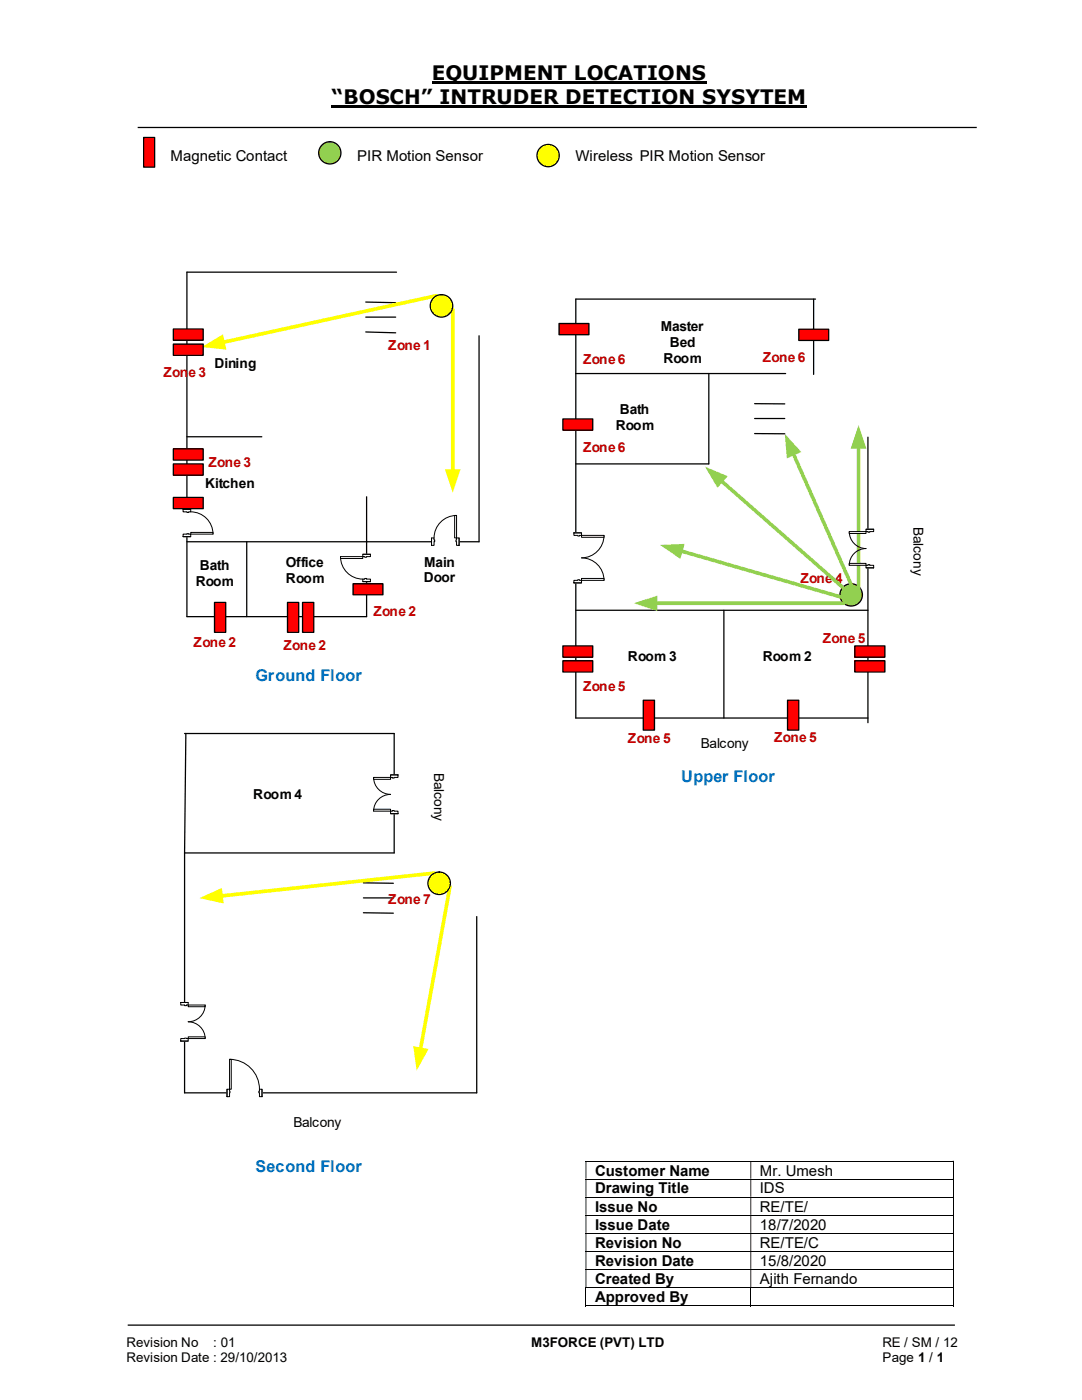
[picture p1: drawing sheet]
<svg xmlns="http://www.w3.org/2000/svg" width="216mm" height="279mm" viewBox="0 0 216 279" stroke-linecap="round" stroke-linejoin="round" font-family="sans-serif">
<path d="M86.1 16.5h54.9M66.2 21.3h94.8" fill="none" stroke="#000" stroke-width=".42"/>
<path d="M27.5 25.4h167.4M25.5 264.5h165" fill="none" stroke="#000" stroke-width=".25"/>
<g fill="none" stroke="#000" stroke-width=".2">
<path d="M116.8 231.7h73.3M116.8 235.3h73.3M116.8 238.9h73.3M190.2 231.8v3.4M190.2 235.4v3.4M190.2 239v3.4M116.8 242.5h73.3M116.8 246.1h73.3M116.8 249.7h73.3M116.8 253.3h73.3M116.8 257h73.3M116.9 257v3.6"/>
<path d="M149.8 257v3.6M190.2 242.6v3.4M190.2 246.2v3.5M190.2 249.8v3.4M190.2 253.4v3.5M190.2 257v3.6M116.8 260.6h32.9M149.9 260.6h40.2"/>
</g>
<g fill="#000">
<path d="M190.1 231.6h.2v.2h-.2zM116.8 231.8h.2v3.4h-.2zM149.7 231.8h.2v3.4h-.2z" fill-rule="evenodd"/>
<path d="M190.1 235.2h.2v.2h-.2zM116.8 235.4h.2v3.4h-.2zM149.7 235.4h.2v3.4h-.2z" fill-rule="evenodd"/>
<path d="M190.1 238.8h.2v.2h-.2zM116.8 239h.2v3.4h-.2zM149.7 239h.2v3.4h-.2z" fill-rule="evenodd"/>
<path d="M190.1 242.4h.2v.2h-.2zM116.8 242.6h.2v3.4h-.2zM149.7 242.6h.2v3.4h-.2z" fill-rule="evenodd"/>
<path d="M190.1 246h.2v.2h-.2zM116.8 246.2h.2v3.5h-.2zM149.7 246.2h.2v3.5h-.2z" fill-rule="evenodd"/>
<path d="M190.1 249.7h.2v.1h-.2zM116.8 249.8h.2v3.4h-.2zM149.7 249.8h.2v3.4h-.2z" fill-rule="evenodd"/>
<path d="M190.1 253.2h.2v.2h-.2zM116.8 253.4h.2v3.5h-.2zM149.7 253.4h.2v3.5h-.2z" fill-rule="evenodd"/>
</g>
<path d="M190.1 256.9h.2v.1h-.2zM190.1 260.5h.2v.1h-.2z" fill="#000"/>
<path d="M28.7 27.4h2.2v6h-2.2z" fill="#f00"/>
<path d="M28.7 27.4h2.2v6h-2.2z" fill="none" stroke="#000" stroke-width=".25"/>
<circle cx="65.8" cy="30.5" r="2.23" fill="#92d050"/>
<circle cx="65.8" cy="30.5" r="2.23" fill="none" stroke="#000" stroke-width=".25"/>
<circle cx="109.4" cy="31" r="2.22" fill="#ff0"/>
<g fill="none" stroke="#000" stroke-width=".25">
<path d="M79.1 54.3h-41.8v68.8h35.9v-24M73 60.3l6 .1M73 63.3h6M73 66.3l6 .1M95.6 67v41.1h-58.3M37.3 87.2h14.9M49.2 108.1v15"/>
<circle cx="109.4" cy="31" r="2.22"/>
</g>
<path d="M87.1 59l-42.7 9.3" fill="none" stroke="#ff0" stroke-width=".72"/>
<path d="M40.3 69.3l4.2-2.6 .7 3.1z" fill="#ff0"/>
<path d="M90.3 61.8v32.2" fill="none" stroke="#ff0" stroke-width=".72"/>
<path d="M88.8 93.6h3.1l-1.6 4.7z" fill="#ff0"/>
<path d="M72.3 110.6h1.7v5.5h-1.7z" fill-rule="evenodd" fill="#fff"/>
<path d="M72.3 110.6h1.7v5.5h-1.7z" fill="none" stroke="#fff" stroke-width=".2"/>
<path d="M72.4 110.6v.5h1.5v-.5zM72.4 115.6h1.5v.5h-1.5z" fill-rule="evenodd" fill="#fff"/>
<path d="M72.8 111.1h-.4v-.5h1.5v.5h-.7M72.8 115.6h-.4v.5h1.5v-.5h-.7" fill="none" stroke="#000" stroke-width=".2"/>
<path d="M72.8 111.1v.1h.4v-.1zM72.8 115.4h.4v.2h-.4z" fill-rule="evenodd" fill="#fff"/>
<path d="M67.9 111.1a4.5 4.5 0 0 0 4.5 4.5M72.4 110.6h1.5M72.4 116.1h1.5M72.8 111.1v.1h.4v-.1M72.8 115.6v-.2h.4v.2" fill="none" stroke="#000" stroke-width=".2"/>
<path d="M67.9 111.1h4.5v.4h-4.5z" fill="#fff"/>
<path d="M67.9 111.1h4.5v.4h-4.5z" fill="none" stroke="#000" stroke-width=".2"/>
<path d="M86.1 107.3h5.5v1.6h-5.5z" fill="#fff"/>
<path d="M86.1 107.3h5.5v1.6h-5.5z" fill="none" stroke="#fff" stroke-width=".2"/>
<path d="M91.1 107.4v1.4h.5v-1.4zM86.1 107.4h.5v1.4h-.5z" fill-rule="evenodd" fill="#fff"/>
<path d="M86.6 107.7v-.3h-.5v1.4h.5v-.7M91.1 107.7v-.3h.5v1.4h-.5v-.7" fill="none" stroke="#000" stroke-width=".2"/>
<path d="M91 107.7v.4h.1v-.4zM86.6 107.7h.1v.4h-.1z" fill-rule="evenodd" fill="#fff"/>
<path d="M86.1 107.4v1.4M86.6 107.7h.1v.4h-.1M91.1 107.7h-.1v.4h.1M91.1 102.9a4.5 4.5 0 0 0-4.5 4.5M91.6 107.4v1.4" fill="none" stroke="#000" stroke-width=".2"/>
<path d="M90.7 102.9h.4v4.5h-.4z" fill-rule="evenodd" fill="#fff"/>
<path d="M90.7 102.9h.4v4.5h-.4z" fill="none" stroke="#000" stroke-width=".2"/>
<path d="M36.5 101.6h1.6v5.5h-1.6z" fill-rule="evenodd" fill="#fff"/>
<path d="M36.5 101.6h1.6v5.5h-1.6z" fill="none" stroke="#fff" stroke-width=".2"/>
<path d="M36.5 106.6v.5h1.6v-.5zM36.5 101.6h1.6v.6h-1.6z" fill-rule="evenodd" fill="#fff"/>
<path d="M37.3 106.6h-.8v.5h1.6v-.5h-.4M37.3 102.2h-.8v-.6h1.6v.6h-.4" fill="none" stroke="#000" stroke-width=".2"/>
<path d="M37.3 106.5l.4 .1zM37.3 102.2h.4v.1h-.4z" fill-rule="evenodd" fill="#fff"/>
<path d="M36.5 107.1h1.6M36.5 101.6h1.6M37.3 106.6h.4M37.3 102.2v.1h.4v-.1M38.1 102.2a4.4 4.4 0 0 1 4.4 4.4" fill="none" stroke="#000" stroke-width=".2"/>
<path d="M38.1 106.3h4.4v.3h-4.4z" fill="#fff"/>
<path d="M38.1 106.3h4.4v.3h-4.4z" fill="none" stroke="#000" stroke-width=".2"/>
<path d="M141.4 74.5v18.1h-26.5M156.8 74.5h-41.9v68.8h58.3M150.6 80.6h6M150.6 83.5h6M150.6 86.5l6 .1M173.2 87.2v57M114.9 121.8h58.3M144.4 121.8v21.5" fill="none" stroke="#000" stroke-width=".25"/>
<path d="M34.6 92.6h6v2.2h-6z" fill-rule="evenodd" fill="#f00"/>
<path d="M162.3 59.7v15M34.6 92.6h6v2.2h-6z" fill="none" stroke="#000" stroke-width=".25"/>
<path d="M112.3 83.6h6v2.3h-6z" fill-rule="evenodd" fill="#f00"/>
<path d="M112.3 83.6h6v2.3h-6z" fill="none" stroke="#000" stroke-width=".25"/>
<path d="M170.6 131.9h6v2.2h-6z" fill-rule="evenodd" fill="#f00"/>
<path d="M170.6 131.9h6v2.2h-6z" fill="none" stroke="#000" stroke-width=".25"/>
<path d="M170.6 128.9h6v2.2h-6z" fill-rule="evenodd" fill="#f00"/>
<path d="M170.6 128.9h6v2.2h-6zM36.8 146.4h41.9v23.8M37.1 146.4l-.3 23.8" fill="none" stroke="#000" stroke-width=".25"/>
<path d="M159.4 65.7h6v2.2h-6z" fill-rule="evenodd" fill="#f00"/>
<path d="M159.4 65.7h6v2.2h-6z" fill="none" stroke="#000" stroke-width=".25"/>
<path d="M34.6 99.3h6v2.2h-6z" fill-rule="evenodd" fill="#f00"/>
<path d="M114.9 59.7v14.8M34.6 99.3h6v2.2h-6z" fill="none" stroke="#000" stroke-width=".25"/>
<path d="M111.5 64.6h6v2.2h-6z" fill-rule="evenodd" fill="#f00"/>
<path d="M111.5 64.6h6v2.2h-6z" fill="none" stroke="#000" stroke-width=".25"/>
<path d="M42.8 120.2h2.2v6h-2.2z" fill="#f00"/>
<path d="M42.8 120.2h2.2v6h-2.2z" fill="none" stroke="#000" stroke-width=".25"/>
<path d="M157.1 139.7h2.3v6h-2.3z" fill="#f00"/>
<path d="M157.1 139.7h2.3v6h-2.3z" fill="none" stroke="#000" stroke-width=".25"/>
<path d="M128.4 139.7h2.2v6h-2.2z" fill="#f00"/>
<path d="M128.4 139.7h2.2v6h-2.2z" fill="none" stroke="#000" stroke-width=".25"/>
<circle cx="169.8" cy="118.7" r="2.24" fill="#92d050"/>
<circle cx="169.8" cy="118.7" r="2.24" fill="none" stroke="#000" stroke-width=".25"/>
<path d="M171.3 89.1v28.9" fill="none" stroke="#92d050" stroke-width=".72"/>
<path d="M171.3 84.8l1.6 4.7h-3.1z" fill="#92d050"/>
<path d="M112.3 131.9h6v2.2h-6z" fill-rule="evenodd" fill="#f00"/>
<path d="M112.3 131.9h6v2.2h-6z" fill="none" stroke="#000" stroke-width=".25"/>
<path d="M112.3 128.9h6v2.2h-6z" fill-rule="evenodd" fill="#f00"/>
<path d="M112.3 128.9h6v2.2h-6zM72.5 176.2l6 .1M72.5 179.2h6M78.7 170.2h-41.9v47.9h58.3v-35.2M72.5 182.2h6" fill="none" stroke="#000" stroke-width=".25"/>
<path d="M57.4 120.2h2.2v6h-2.2z" fill="#f00"/>
<path d="M57.4 120.2h2.2v6h-2.2z" fill="none" stroke="#000" stroke-width=".25"/>
<path d="M60.4 120.2h2.2v6h-2.2z" fill="#f00"/>
<path d="M60.4 120.2h2.2v6h-2.2z" fill="none" stroke="#000" stroke-width=".25"/>
<path d="M70.4 116.5h6v2.2h-6z" fill-rule="evenodd" fill="#f00"/>
<path d="M70.4 116.5h6v2.2h-6z" fill="none" stroke="#000" stroke-width=".25"/>
<path d="M34.6 89.6h6v2.2h-6z" fill-rule="evenodd" fill="#f00"/>
<path d="M34.6 89.6h6v2.2h-6z" fill="none" stroke="#000" stroke-width=".25"/>
<path d="M114.5 106.3h1.6v10h-1.6z" fill-rule="evenodd" fill="#fff"/>
<path d="M114.5 106.3h1.6v10h-1.6z" fill="none" stroke="#fff" stroke-width=".2"/>
<path d="M114.5 115.8v.5h1.5v-.5zM114.5 106.3h1.5v.5h-1.5z" fill-rule="evenodd" fill="#fff"/>
<path d="M115.3 115.8h-.8v.5h1.5v-.5h-.3M115.3 106.8h-.8v-.5h1.5v.5h-.3" fill="none" stroke="#000" stroke-width=".2"/>
<path d="M115.3 115.7v.1h.4v-.1zM115.3 106.8h.4v.2h-.4z" fill-rule="evenodd" fill="#fff"/>
<path d="M114.5 116.3h1.5M114.5 106.3h1.5M115.3 115.8v-.1h.4v.1M115.3 106.8v.2h.4v-.2M120.5 106.8a4.5 4.5 0 0 1-4.5 4.5 4.5 4.5 0 0 1 4.5 4.5" fill="none" stroke="#000" stroke-width=".2"/>
<path d="M116 106.8h4.5v.4h-4.5z" fill="#fff"/>
<path d="M116 106.8h4.5v.4h-4.5z" fill="none" stroke="#000" stroke-width=".2"/>
<path d="M116 115.4h4.5v.4h-4.5z" fill="#fff"/>
<path d="M116 115.4h4.5v.4h-4.5z" fill="none" stroke="#000" stroke-width=".2"/>
<path d="M172.8 105.6h1.6v7.7h-1.6z" fill-rule="evenodd" fill="#fff"/>
<path d="M172.8 105.6h1.6v7.7h-1.6z" fill="none" stroke="#fff" stroke-width=".2"/>
<path d="M172.8 105.6v.5h1.5v-.5zM172.8 112.8h1.5v.5h-1.5z" fill-rule="evenodd" fill="#fff"/>
<path d="M173.2 106.1h-.4v-.5h1.5v.5h-.7M173.2 112.8h-.4v.5h1.5v-.5h-.7" fill="none" stroke="#000" stroke-width=".2"/>
<path d="M173.2 106.1v.1h.4v-.1zM173.2 112.7h.4v.1h-.4z" fill-rule="evenodd" fill="#fff"/>
<path d="M169.5 106.1a3.4 3.4 0 0 0 3.3 3.4 3.3 3.3 0 0 0-3.3 3.3M172.8 105.6h1.5M172.8 113.3h1.5M173.2 106.1v.1h.4v-.1M173.2 112.8v-.1h.4v.1" fill="none" stroke="#000" stroke-width=".2"/>
<path d="M169.5 112.4h3.3v.4h-3.3z" fill="#fff"/>
<path d="M169.5 112.4h3.3v.4h-3.3z" fill="none" stroke="#000" stroke-width=".2"/>
<path d="M169.5 106.1h3.3v.4h-3.3z" fill="#fff"/>
<path d="M169.5 106.1h3.3v.4h-3.3z" fill="none" stroke="#000" stroke-width=".2"/>
<path d="M143.9 95.9l24.2 21.3" fill="none" stroke="#92d050" stroke-width=".72"/>
<path d="M140.7 93.1l4.5 1.9-2 2.4z" fill="#92d050"/>
<path d="M158.3 90.5l11.5 26.2" fill="none" stroke="#92d050" stroke-width=".72"/>
<path d="M156.6 86.6l3.3 3.6-2.9 1.3z" fill="#92d050"/>
<path d="M135.8 109.9l33.1 9.6" fill="none" stroke="#92d050" stroke-width=".72"/>
<path d="M131.7 108.8l4.9-.3-.8 3z" fill="#92d050"/>
<path d="M130.8 120.4h37.6" fill="none" stroke="#92d050" stroke-width=".72"/>
<path d="M126.5 120.4l4.6-1.5v3.1z" fill="#92d050"/>
<path d="M86.7 174.2l-42.6 4.6" fill="none" stroke="#ff0" stroke-width=".72"/>
<path d="M39.8 179.2l4.5-2 .3 3.1z" fill="#ff0"/>
<path d="M89.8 176.9l-5.9 32.5" fill="none" stroke="#ff0" stroke-width=".72"/>
<path d="M82.5 208.8l3 .5-2.4 4.4z" fill="#ff0"/>
<path d="M114.9 59.7h47.8" fill="none" stroke="#000" stroke-width=".25"/>
<path d="M77.9 154.6h1.6v7.8h-1.6z" fill-rule="evenodd" fill="#fff"/>
<path d="M77.9 154.6h1.6v7.8h-1.6z" fill="none" stroke="#fff" stroke-width=".2"/>
<path d="M77.9 154.6v.6h1.5v-.6zM77.9 161.9h1.5v.5h-1.5z" fill-rule="evenodd" fill="#fff"/>
<path d="M78.3 155.2h-.4v-.6h1.5v.6h-.7M78.3 161.9h-.4v.5h1.5v-.5h-.7" fill="none" stroke="#000" stroke-width=".2"/>
<path d="M78.3 155.2v.1h.4v-.1zM78.3 161.8h.4v.1h-.4z" fill-rule="evenodd" fill="#fff"/>
<path d="M74.5 155.2a3.4 3.4 0 0 0 3.4 3.3 3.4 3.4 0 0 0-3.4 3.4M77.9 154.6h1.5M78.3 155.2v.1h.4v-.1M77.9 162.4h1.5M78.3 161.9v-.1h.4v.1" fill="none" stroke="#000" stroke-width=".2"/>
<path d="M74.5 161.5h3.4v.4h-3.4z" fill="#fff"/>
<path d="M74.5 161.5h3.4v.4h-3.4z" fill="none" stroke="#000" stroke-width=".2"/>
<path d="M74.5 155.2h3.4v.3h-3.4z" fill="#fff"/>
<path d="M74.5 155.2h3.4v.3h-3.4z" fill="none" stroke="#000" stroke-width=".2"/>
<path d="M45.3 217.3h7v1.6h-7z" fill="#fff"/>
<path d="M45.3 217.3h7v1.6h-7z" fill="none" stroke="#fff" stroke-width=".2"/>
<path d="M45.3 217.4h.5v1.5h-.5zM51.8 217.4v1.5h.5v-1.5z" fill-rule="evenodd" fill="#fff"/>
<path d="M45.8 217.8v-.4h-.5v1.5h.5v-.8M51.8 217.8v-.4h.5v1.5h-.5v-.8" fill="none" stroke="#000" stroke-width=".2"/>
<path d="M45.8 217.8l.1 .3zM51.6 217.8v.3h.2v-.3z" fill-rule="evenodd" fill="#fff"/>
<path d="M45.3 217.4v1.5M45.8 211.4a6 6 0 0 1 6 6M45.8 217.8v.3M51.8 217.8h-.2v.3h.2M52.3 217.4v1.5" fill="none" stroke="#000" stroke-width=".2"/>
<path d="M45.8 211.4h.3v6h-.3z" fill-rule="evenodd" fill="#fff"/>
<path d="M45.8 211.4h.3v6h-.3z" fill="none" stroke="#000" stroke-width=".2"/>
<path d="M36 200.1h1.6v7.7h-1.6z" fill-rule="evenodd" fill="#fff"/>
<path d="M36 200.1h1.6v7.7h-1.6z" fill="none" stroke="#fff" stroke-width=".2"/>
<path d="M36.1 207.3v.5h1.4v-.5zM36.1 200.1h1.4v.5h-1.4z" fill-rule="evenodd" fill="#fff"/>
<path d="M36.8 207.3h-.7v.5h1.4v-.5h-.3M36.8 200.6h-.7v-.5h1.4v.5h-.3" fill="none" stroke="#000" stroke-width=".2"/>
<path d="M36.8 207.2l.4 .1zM36.8 200.6h.4v.1h-.4z" fill-rule="evenodd" fill="#fff"/>
<path d="M36.1 207.8h1.4M36.1 200.1h1.4M36.8 207.3h.4M36.8 200.6v.1h.4v-.1M40.9 200.6a3.4 3.4 0 0 1-3.4 3.3 3.4 3.4 0 0 1 3.4 3.4" fill="none" stroke="#000" stroke-width=".2"/>
<path d="M37.5 200.6h3.4v.3h-3.4z" fill="#fff"/>
<path d="M37.5 200.6h3.4v.3h-3.4z" fill="none" stroke="#000" stroke-width=".2"/>
<path d="M37.5 206.9h3.4v.4h-3.4z" fill="#fff"/>
<path d="M37.5 206.9h3.4v.4h-3.4z" fill="none" stroke="#000" stroke-width=".2"/>
<circle cx="88.1" cy="61" r="2.24" fill="#ff0"/>
<circle cx="88.1" cy="61" r="2.24" fill="none" stroke="#000" stroke-width=".25"/>
<circle cx="87.6" cy="176.3" r="2.24" fill="#ff0"/>
<circle cx="87.6" cy="176.3" r="2.24" fill="none" stroke="#000" stroke-width=".25"/>
<path d="M34.6 68.7h6v2.2h-6z" fill-rule="evenodd" fill="#f00"/>
<path d="M34.6 68.7h6v2.2h-6z" fill="none" stroke="#000" stroke-width=".25"/>
<path d="M34.6 65.7h6v2.2h-6z" fill-rule="evenodd" fill="#f00"/>
<path d="M34.6 65.7h6v2.2h-6z" fill="none" stroke="#000" stroke-width=".25"/>
<g font-size="4">
<text x="86.1" y="16">EQUIPMENT LOCATIONS</text>
<text x="66.2" y="20.8">“BOSCH” INTRUDER DETECTION SYSYTEM</text>
</g>
<g font-size="3.2" fill="#0070c0">
<text x="51" y="135.8">Ground Floor</text>
<text x="135.9" y="156.1">Upper Floor</text>
<text x="51" y="233.8">Second Floor</text>
</g>
<g font-size="3">
<text x="34" y="32.1">Magnetic Contact</text>
<text x="71.3" y="32.1">PIR Motion Sensor</text>
<text x="114.8" y="32.1">Wireless PIR Motion Sensor</text>
<text x="118.7" y="234.6">Customer Name</text>
<text x="118.7" y="238.2">Drawing Title</text>
<text x="151.6" y="234.6">Mr. Umesh</text>
<text x="151.6" y="238.2">IDS</text>
<text x="118.7" y="241.8">Issue No</text>
<text x="118.7" y="245.4">Issue Date</text>
<text x="151.6" y="241.8">RE/TE/</text>
<text x="151.6" y="245.4">18/7/2020</text>
<text x="118.7" y="249">Revision No</text>
<text x="151.6" y="249">RE/TE/C</text>
<text x="118.7" y="252.6">Revision Date</text>
<text x="118.7" y="256.2">Created By</text>
<text x="151.6" y="252.6">15/8/2020</text>
<text x="151.6" y="256.2">Ajith Fernando</text>
<text x="118.7" y="259.8">Approved By</text>
</g>
<g font-size="2.7" fill="#c00000">
<text x="77.5" y="69.9">Zone 1</text>
<text x="32.6" y="75.2">Zone 3</text>
<text x="116.4" y="72.6">Zone 6</text>
<text x="152.2" y="72.2">Zone 6</text>
<text x="41.6" y="93.1">Zone 3</text>
<text x="116.4" y="90.2">Zone 6</text>
<text x="159.7" y="116.4">Zone 4</text>
<text x="74.5" y="123">Zone 2</text>
<text x="38.6" y="129">Zone 2</text>
<text x="56.6" y="129.7">Zone 2</text>
<text x="164.2" y="128.4">Zone 5</text>
<text x="116.4" y="138">Zone 5</text>
<text x="125.3" y="148.4">Zone 5</text>
<text x="154.5" y="148">Zone 5</text>
<text x="77.5" y="180.5">Zone 7</text>
</g>
<g font-size="2.7">
<text x="131.9" y="66">Master</text>
<text x="133.6" y="69.2">Bed</text>
<text x="42.8" y="73.5">Dining</text>
<text x="132.4" y="72.4">Room</text>
<text x="123.7" y="82.6">Bath</text>
<text x="122.9" y="85.8">Room</text>
<text x="40.9" y="97.4">Kitchen</text>
<text x="182.3" y="105.2" transform="rotate(90 182.3 105.2)">Balcony</text>
<text x="39.9" y="113.8">Bath</text>
<text x="57.1" y="113.1">Office</text>
<text x="84.6" y="113.1">Main</text>
<text x="39.1" y="116.9">Room</text>
<text x="57.1" y="116.3">Room</text>
<text x="84.6" y="116.2">Door</text>
<text x="125.3" y="132">Room 3</text>
<text x="152.2" y="132">Room 2</text>
<text x="139.8" y="149.3">Balcony</text>
<text x="86.6" y="154.3" transform="rotate(90 86.6 154.3)">Balcony</text>
<text x="50.5" y="159.6">Room 4</text>
<text x="58.5" y="225">Balcony</text>
<text x="25.2" y="268.8">Revision No</text>
<text x="42.6" y="268.8">: 01</text>
<text x="106" y="268.8">M3FORCE (PVT) LTD</text>
<text x="176.1" y="268.8">RE / SM / 12</text>
<text x="25.2" y="271.8">Revision Date : 29/10/2013</text>
<text x="176.1" y="271.8">Page 1 / 1</text>
</g>
</svg>
